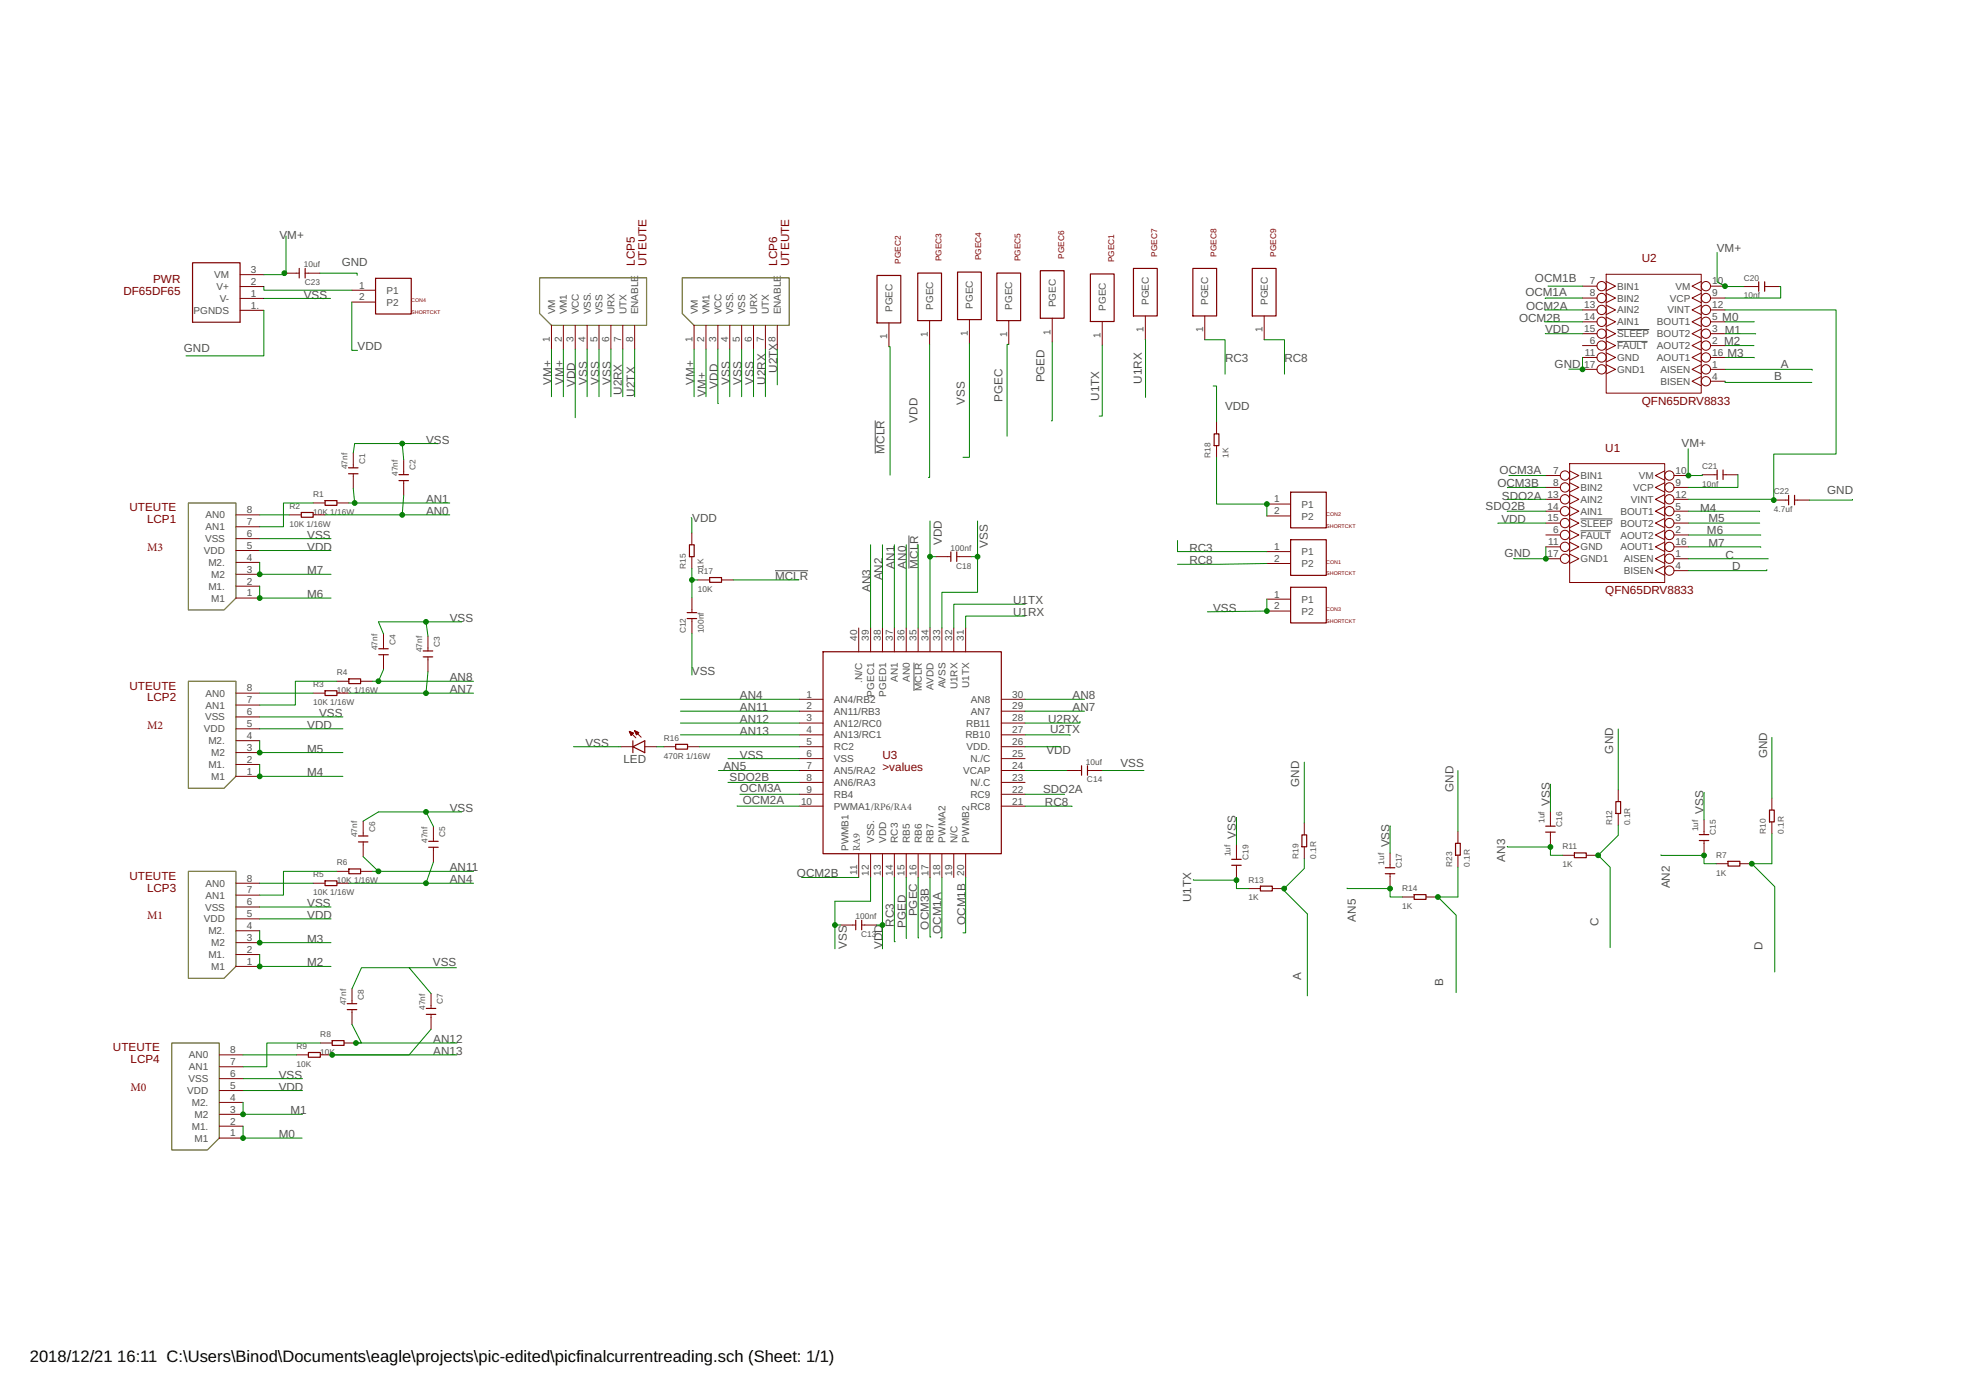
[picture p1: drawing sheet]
<svg xmlns="http://www.w3.org/2000/svg" width="420mm" height="297mm" viewBox="0 0 420 297" stroke-linecap="round" stroke-linejoin="round" font-family="sans-serif">
<path d="M115.3 59.4h22.9v10.1h-20.3l-2.6-2.5zM145.8 59.4h22.9v10.1h-20.4l-2.5-2.5zM40.3 107.5h10.1v20.3l-2.5 2.5h-7.6zM40.3 145.6h10.1v20.3l-2.5 2.5h-7.6zM40.3 186.2h10.1v20.3l-2.5 2.6h-7.6zM36.7 222.9h10.2v20.3l-2.6 2.5h-7.6z" fill="none" stroke="#808000" stroke-width=".25"/>
<path d="M345.6 70.4h6.9M345.6 73h6.5M187 89.9v7M194.2 114.4v7.1M337.8 110.9h6.8M337.8 113.4h6.5M165.6 122h7.1M195.3 141.6v6" fill="none" stroke="#505050" stroke-width=".21"/>
<g fill="none" stroke="#800000" stroke-width=".21">
<path d="M51.3 58.7h5.1M60.8 58.4h3.1M65.2 58.4h3.2M343.3 58.6h20.3v25.4h-20.3zM51.3 63.8h5.1M51.3 61.2h5.1M51.3 66.3h5.1M75.2 62h5.1M75.2 64.6h5.1M117.9 69.5v5.1M120.4 69.5v5.1M122.9 69.5v5.1"/>
<path d="M125.5 69.5v5.1M128 69.5v5.1M130.6 69.5v5.1M133.1 69.5v5.1M135.6 69.5v5.1M148.3 69.5v5.1M150.9 69.5v5.1M153.4 69.5v5.1M156 69.5v5.1M158.5 69.5v5.1M161 69.5v5.1M163.6 69.5v5.1"/>
<path d="M166.1 69.5v5.1M190 69v5.1M198.7 68.5v5.1M207.2 68.3v5.1M215.6 68.5v5.1M224.9 68v5.1M235.6 68.7v5.1M244.8 67.5v5.1M257.5 67.5v5.1M270.2 67.5v5.1M338.2 61.2h3.1M338.2 63.7h3.1"/>
<path d="M338.2 66.2h3.1M338.2 68.8h3.1M338.2 71.3h3.1M338.2 73.9h3.1M338.2 76.4h3.1M338.2 78.9h3.1M343.3 60.2l1.9 1-1.9 .9M343.3 62.7l1.9 1-1.9 1M343.3 65.2l1.9 1-1.9 1M343.3 67.8l1.9 1-1.9 1M343.3 70.3l1.9 1-1.9 1M343.3 72.9l1.9 1-1.9 .9"/>
<path d="M343.3 75.4l1.9 1-1.9 1M343.3 77.9l1.9 1-1.9 1M363.6 60.2l-2 1 2 .9M363.6 62.7l-2 1 2 1M363.6 65.2l-2 1 2 1M363.6 67.8l-2 1 2 1M363.6 70.3l-2 1 2 1M363.6 72.9l-2 1 2 .9M363.6 75.4l-2 1 2 1M363.6 77.9l-2 1 2 1M365.6 61.2h3.1M365.6 63.7h3.1"/>
<path d="M365.6 66.2h3.1M365.6 68.8h3.1M365.6 71.3h3.1M365.6 73.9h3.1M365.6 76.4h3.1M365.6 78.9h3.1M372.7 61.2h3.2M377.1 61.2h3.2M75.5 96.8v3.2M86.3 98.3v3.1M260 90.2v2.5M260 95.2v2.6"/>
<path d="M335.4 99.1h20.4v25.4h-20.4zM363.6 80.5l-2 1 2 .9M365.6 81.5h3.1M50.4 110h5.1M50.4 117.6h5.1M50.4 115.1h5.1M50.4 112.6h5.1M61.8 110h2.6M66.9 110h2.6M66.9 107.5h2.6M72 107.5h2.5M75.5 101.2v3.2"/>
<path d="M86.3 102.7v3.2M147.8 113.9v2.5M147.8 119v2.5M200 119h3.2M204.5 119h3.1M270.7 107.7h5.1M270.7 110.3h5.1M270.7 117.9h5.1M330.4 101.6h3.1M330.4 104.2h3.1M330.4 106.7h3.1M330.4 109.2h3.1"/>
<path d="M330.4 111.8h3.1M330.4 114.3h3.1M330.4 116.9h3.1M330.4 119.4h3.1M335.4 100.6l2 1-2 1M335.4 103.2l2 1-2 1M335.4 105.7l2 1-2 1M335.4 108.2l2 1-2 1M335.4 110.8l2 1-2 1M335.4 113.3l2 1-2 1M335.4 115.9l2 1-2 1M335.4 118.4l2 1-2 1"/>
<path d="M355.8 100.6l-2 1 2 1M355.8 103.2l-2 1 2 1M355.8 105.7l-2 1 2 1M355.8 108.2l-2 1 2 1M355.8 110.8l-2 1 2 1M355.8 113.3l-2 1 2 1M355.8 115.9l-2 1 2 1M355.8 118.4l-2 1 2 1M357.7 101.6h3.1M357.7 104.2h3.1M357.7 106.7h3.1M357.7 109.2h3.1"/>
<path d="M357.7 111.8h3.1M357.7 114.3h3.1M357.7 116.9h3.1M357.7 119.4h3.1M363.8 101.5h3.2M368.2 101.5h3.2M379.1 106.9h3.1M383.5 106.9h3.2M50.4 127.8h5.1M50.4 125.3h5.1M50.4 122.7h5.1M50.4 120.2h5.1"/>
<path d="M82 135.5v3.1M82 139.9v3.2M91.5 135.9v3.2M147.9 127.7v3.2M147.9 132.2v3.2M149.1 123.9h2.6M154.2 123.9h2.5M183.5 134.2v5.1M186.1 134.2v5.1M188.6 134.2v5.1M191.1 134.2v5.1M193.7 134.2v5.1"/>
<path d="M196.2 134.2v5.1M198.8 134.2v5.1M201.3 134.2v5.1M203.8 134.2v5.1M206.4 134.2v5.1M270.7 120.4h5.1M270.7 128h5.1M270.7 130.6h5.1M355.8 120.9l-2 1 2 1M357.7 121.9h3.1M50.4 148.1h5.1M50.4 158.3h5.1"/>
<path d="M50.4 155.7h5.1M50.4 153.2h5.1M50.4 150.7h5.1M66.9 148.1h2.6M72 145.6h2.5M72 148.1h2.5M77.1 145.6h2.5M91.5 140.4v3.2M132.7 159.6h2.6M134.5 156.3l.9 .4-.5 .5zM134.5 156.3l1.4 1.4M134.6 156.4h.2"/>
<path d="M134.6 156.5h.4M134.7 156.6h.6M134.7 156.8h.6M134.7 156.9h.5M134.8 157h.2M134.9 157.1h.1M135.6 156.2l1.4 1.3M135.6 156.2l.9 .3-.5 .5zM135.7 156.3h.2M135.7 156.4h.5M135.8 156.5h.7M135.8 156.6h.6"/>
<path d="M135.9 156.8h.4M136 156.9h.2M136 157h.1M137.8 159.6h2.5M141.9 159.6h2.5M146.9 159.6h2.6M170.8 159.6h5.1M170.8 149.4h5.1M170.8 152h5.1M170.8 154.5h5.1M170.8 157h5.1M214 159.6h5.1"/>
<path d="M214 149.4h5.1M214 152h5.1M214 154.5h5.1M214 157h5.1M50.4 165.9h5.1M50.4 163.4h5.1M50.4 160.8h5.1M77.6 175.5v3.1M77.6 179.9v3.2M92.6 176.6v3.2M170.8 164.7h5.1M170.8 162.1h5.1"/>
<path d="M170.8 167.2h5.1M170.8 169.7h5.1M170.8 172.3h5.1M214 164.7h5.1M214 162.1h5.1M214 167.2h5.1M214 169.7h5.1M214 172.3h5.1M228 164.7h3.1M232.4 164.7h3.2M278.7 175.9v2.5M311.6 177.7v2.5"/>
<path d="M331.3 173.4v3.2M331.3 177.8v3.2M345.8 168.8v2.5M345.8 173.8v2.6M364.2 175.2v3.2M364.2 179.6v3.2M378.7 170.6v2.5M378.7 175.6v2.6M50.4 188.7h5.1M50.4 198.9h5.1M50.4 196.4h5.1M50.4 193.8h5.1"/>
<path d="M50.4 191.3h5.1M66.9 188.7h2.6M72 186.2h2.5M72 188.7h2.5M77.1 186.2h2.5M92.6 181.1v3.1M179.7 197.7h3.2M183.5 182.4v5.1M184.1 197.7h3.2M186.1 182.4v5.1M188.6 182.4v5.1M191.1 182.4v5.1"/>
<path d="M193.7 182.4v5.1M196.2 182.4v5.1M198.8 182.4v5.1M201.3 182.4v5.1M203.8 182.4v5.1M206.4 182.4v5.1M264.2 180.5v3.1M264.2 184.9v3.2M266.8 189.9h2.6M271.9 189.9h2.5M278.7 181v2.5M297.1 182.3v3.1"/>
<path d="M297.1 186.7v3.2M299.7 191.7h2.5M304.8 191.7h2.5M311.6 182.8v2.5M333.9 182.8h2.6M339 182.8h2.5M366.8 184.6h2.5M371.8 184.6h2.6M50.4 206.5h5.1M50.4 204h5.1M50.4 201.4h5.1M75.2 211.3v3.2"/>
<path d="M75.2 215.8v3.1M92.1 212.3v3.2M92.1 216.8v3.1M46.9 225.4h5M46.9 238.1h5M46.9 235.6h5M46.9 233h5M46.9 230.5h5M46.9 228h5M63.4 225.4h2.5M68.5 222.9h2.5M68.5 225.4h2.5"/>
<path d="M73.5 222.9h2.6M46.9 243.2h5M46.9 240.7h5"/>
<circle cx="342.3" cy="63.7" r=".99"/>
<circle cx="342.3" cy="68.8" r=".99"/>
<circle cx="342.3" cy="76.4" r=".99"/>
<circle cx="342.3" cy="78.9" r=".99"/>
<circle cx="342.3" cy="71.3" r=".99"/>
<circle cx="342.3" cy="66.2" r=".99"/>
<circle cx="342.3" cy="61.2" r=".99"/>
<circle cx="342.3" cy="73.9" r=".99"/>
<circle cx="364.6" cy="63.7" r=".99"/>
<circle cx="364.6" cy="68.8" r=".99"/>
<circle cx="364.6" cy="66.2" r=".99"/>
<circle cx="364.6" cy="76.4" r=".99"/>
<circle cx="364.6" cy="78.9" r=".99"/>
<circle cx="364.6" cy="61.2" r=".99"/>
<circle cx="364.6" cy="73.9" r=".99"/>
<circle cx="364.6" cy="71.3" r=".99"/>
<circle cx="364.6" cy="81.5" r=".99"/>
<circle cx="334.5" cy="109.2" r=".99"/>
<circle cx="334.5" cy="111.8" r=".99"/>
<circle cx="334.5" cy="116.9" r=".99"/>
<circle cx="334.5" cy="119.4" r=".99"/>
<circle cx="334.5" cy="106.7" r=".99"/>
<circle cx="334.5" cy="101.6" r=".99"/>
<circle cx="334.5" cy="114.3" r=".99"/>
<circle cx="334.5" cy="104.2" r=".99"/>
<circle cx="356.8" cy="101.6" r=".99"/>
<circle cx="356.8" cy="106.7" r=".99"/>
<circle cx="356.8" cy="104.2" r=".99"/>
<circle cx="356.8" cy="114.3" r=".99"/>
<circle cx="356.8" cy="109.2" r=".99"/>
<circle cx="356.8" cy="111.8" r=".99"/>
<circle cx="356.8" cy="116.9" r=".99"/>
<circle cx="356.8" cy="119.4" r=".99"/>
<circle cx="356.8" cy="121.9" r=".99"/>
</g>
<g fill="none" stroke="#800000" stroke-width=".25">
<path d="M41.1 56.2h10.2v12.7h-10.2zM63.9 57.4v2M65.2 57.4v2M80.3 59.5h7.6v7.6h-7.6zM187.4 58.9h5.1v10.1h-5.1zM196.1 58.4h5.1v10.1h-5.1zM204.6 58.1h5.1v10.2h-5.1zM213 58.4h5.1v10.1h-5.1zM222.3 57.8h5.1v10.2h-5.1zM233 58.5h5.1v10.2h-5.1zM242.2 57.4h5.1v10.1h-5.1zM254.9 57.4h5.1v10.1h-5.1z"/>
<path d="M267.6 57.4h5.1v10.1h-5.1zM375.9 60.2v2.1M377.1 60.2v2.1M74.5 100h2M259.5 92.7h1v2.5h-1zM64.4 109.5h2.5v1h-2.5zM69.5 107h2.5v1h-2.5zM74.5 101.2h2M85.3 102.7h2M85.3 101.4h2M147.3 116.4h1.1v2.6h-1.1zM203.2 117.9v2.1"/>
<path d="M204.5 117.9v2.1M275.8 105.2h7.6v7.6h-7.6zM275.8 115.3h7.6v7.7h-7.6zM367 100.4v2.1M368.2 100.4v2.1M382.2 105.9v2M383.5 105.9v2M80.9 139.9h2.1M80.9 138.6h2.1M90.4 139.1h2.1M146.9 130.9h2M146.9 132.2h2"/>
<path d="M151.7 123.4h2.5v1h-2.5zM175.9 139.3h38.1v43.1h-38.1zM275.8 125.5h7.6v7.6h-7.6zM69.5 147.6h2.5v1h-2.5zM74.5 145.1h2.6v1h-2.6zM90.4 140.4h2.1M135.3 158.3v2.5M135.3 159.6l2.5-1.3v2.5zM144.4 159.1h2.5v1h-2.5zM76.6 179.9h2M76.6 178.6h2M91.6 179.8h2"/>
<path d="M231.1 163.6v2.1M232.4 163.6v2.1M278.2 178.4h1.1v2.6h-1.1zM330.3 176.6h2.1M330.3 177.8h2.1M345.3 171.3h1.1v2.5h-1.1zM363.2 178.4h2M363.2 179.6h2M378.2 173.1h1v2.5h-1zM69.5 188.2h2.5v1.1h-2.5zM74.5 185.7h2.6v1h-2.6zM91.6 181.1h2"/>
<path d="M182.9 196.7v2M184.1 196.7v2M263.2 183.6h2.1M263.2 184.9h2.1M269.4 189.4h2.5v1h-2.5zM296.1 186.7h2M296.1 185.4h2M302.2 191.2h2.6v1h-2.6zM311.1 180.2h1v2.6h-1zM336.5 182.3h2.5v1h-2.5zM369.3 184.1h2.5v1h-2.5zM74.2 215.8h2"/>
<path d="M74.2 214.5h2M91.1 215.5h2M91.1 216.8h2M65.9 224.9h2.6v1h-2.6zM71 222.4h2.5v1h-2.5z"/>
</g>
<g fill="none" stroke="#008000" stroke-width=".21">
<path d="M61.1 50.4v8h-.3v.3h-4.4M68.4 58.4h7.9v.4M367 54v6.2l1.7 1h4M56.4 66.3v9.8h-16.6M56.4 61.2v.8h18.8M56.4 63.8h14.2M75.2 64.6v10.3h1.2M117.9 74.6v10.2M120.4 74.6v10.2M122.9 74.6v14.7M125.5 74.6v10.2M128 74.6v10.2"/>
<path d="M130.6 74.6v10.2M133.1 74.6v10.2M135.6 74.6v10.2M148.3 74.6v10.2M150.9 74.6v10.2M153.4 74.6l.1 11.6M156 74.6v10.2M158.5 74.6v10.2M161 74.6v10.2M163.6 74.6v10.2M166.1 74.6v7.6M190 74.1h.2v27.4"/>
<path d="M198.7 73.6v28.4h-.3M207.2 73.4v24.3h-1.4M215.6 73.6h-.4v19.6M224.9 73.1v16.8h-.2M235.6 73.8v15.1h-.7M244.8 72.6v12.3M257.5 72.6h4.3v7.3M270.2 72.6h4.3v7.3M330.1 68.7l8.1 .1M330.2 71.3h8M330.8 61.1l7.4 .1M338.2 76.4v2.5h-2.9"/>
<path d="M338.2 63.7l-8 .1M338.2 66.2l-8 .1M368.7 71.3l6.5 .1M368.7 73.9h6.1M368.7 76.4l6.2 .1M368.7 78.9h18.6v.2M368.7 66.2h23.7v30.8h-13.3v9.9v-.2h-18.3M374.9 68.7l-6.2 .1M380.3 61.2h.3v2.5h-11.9M86 94.8l.3 3.5M93.6 94.8h-17.8l-.3 2M259.3 82.5h.7v7.7"/>
<path d="M260 97.8v9.9h10.7v2.6M360.8 95.9v5.7h3v-.1M368.7 81.5v.2h18.5M55.5 117.6h15.2M55.5 115.1h15.2M55.5 110h6.3M66.9 107.5h-6.3v5.1h-5.1M69.5 110h26.6M74.5 107.5h21.6M75.5 104.4l.3 3.1M86.3 105.9l-.3 4.1M147.7 110.6l.1 .1v3.2"/>
<path d="M186.1 116.4v17.8M188.6 116.4v17.8M191.1 116.4v17.8M193.7 116.4v17.8M196.2 116.4v17.8M198.8 119h1.2M198.8 111.3v22.9M207.6 119h1.3M208.9 111.3v15.3h-7.6v7.6M251.7 115.5v2.4h19M330.4 111.8h-10.3M330.4 116.9v2.5l-6.9-.1"/>
<path d="M330.4 101.6h-7.9M330.4 104.2h-8.2M330.4 106.7h-8.3M330.4 109.2l-8.3 .1M360.8 119.4h17.1M360.8 109.2l15.2 .1M360.8 111.8h15.3M360.8 114.3h15.5M360.8 116.9h15.5M371.4 101.5v2.7h-10.6M395.9 106.7v.2h-9.2M55.5 125.3v2.5h15.2"/>
<path d="M55.5 120.2v2.5h15.2M91 132.9l.5 3M98.7 132.9h-17.8l1.1 2.6M147.8 121.5l.1 6.2M147.9 135.4v8.9M147.9 123.9h1.2M156.7 123.9h14M219.1 129.1h-15.3v5.1M219.1 131.7h-12.7v2.5M270.7 128v2.6l-12.7 .1M270.7 120.4l-19 .2M377.6 121.7v.2h-16.8"/>
<path d="M55.5 148.1h11.4M55.5 158.3v2.5h17.8M55.5 155.7h17.8M55.5 153.2h17.8M72 145.6h-8.9v5.1h-7.6M74.5 148.1h26.7M79.6 145.6h21.6M82 143.1l-1.1 2.5M91.5 143.6l-.5 4.5M122.6 159.6h10.1M140.3 159.6h1.6M145.4 149.4h25.4"/>
<path d="M145.4 152h25.4M145.4 154.5h25.4M145.4 157h25.4M149.5 159.6h21.3M219.1 157l9.6 .1M219.1 159.6h7.6M219.1 149.4h12.7M219.1 152h12.7M230.8 154.2v.3h-11.7M345.8 155.8v13M378.7 157.6v13M55.5 163.4v2.5h17.8"/>
<path d="M91 173.5l1.6 3.1M98.7 173.5h-17.8l-3.3 2M153.5 164.7h17.3M155.6 162.1h15.2M155.6 167.2h15.2M157.5 172.2l13.3 .1M158.1 169.7h12.7M219.1 172.3h10M219.1 164.7h8.9M219.1 169.7h8.4M235.6 164.7h8.9M264.3 174.7l-.1 5.8"/>
<path d="M278.7 162.9v13M297.1 176.5v5.8M311.6 164.7v13M331.4 167.6l-.1 5.8M345.8 176.4v2.1l-4.3 4.3 2.6 2.5v17.2M364.2 169.4v5.8M378.7 178.2v6.4h-4.3l4.9 4.9v18.2M55.5 188.7h11.4M55.5 198.9v2.5h15.2M55.5 196.4h15.2M55.5 193.8h15.2M72 186.2h-11.4v5.1h-5.1"/>
<path d="M74.5 188.7h26.7M77.6 183.1l3.3 3.1M79.6 186.2h21.6M92.6 184.2l-1.6 4.5M178.4 197.7h1.3M183.5 187.5h-12.2M186.1 187.5v5.1h-7.7v10.2M187.3 197.7h1.3M188.6 187.5v15.3M191.1 187.5v13.7h.2M193.7 187.5v13M196.2 187.5l.1 12.9"/>
<path d="M198.8 187.5v12.7h.1M201.3 187.5v12.9h-.3M206.4 187.5v11.8h-.6M255 188l9.2 .1v1.8h2.6M278.7 183.5v2.1l-4.3 4.3v.5l5 4.9v17.5M287.9 189.8l9.2 .1v1.8h2.6M311.6 185.3v6.4h-4.3l3.9 3.9v16.5M322.1 180.9v.1h9.2v1.8h2.6M355 182.7l9.2 .1v1.8h2.6M55.5 204v2.5h15.2M75.2 218.9l2.1 4h-1.2h21.6M87.4 206.8h-10.1l-2.1 4.5"/>
<path d="M92.1 219.9l-4.7 5.5h-16.4h26.7M97.5 206.8h-10.1l4.7 5.5M51.9 225.4h11.5M51.9 235.6v2.5h12.7M51.9 233h12.7M51.9 230.5h12.7M68.5 222.9h-11.5v5.1h-5.1M51.9 240.7v2.5h12.7"/>
</g>
<g fill="#008000" stroke="#008000" stroke-width=".21">
<circle cx="188.6" cy="197.7" r=".51"/>
<circle cx="198.8" cy="119" r=".51"/>
<circle cx="86" cy="94.8" r=".51"/>
<circle cx="91" cy="132.9" r=".51"/>
<circle cx="91" cy="173.5" r=".51"/>
<circle cx="178.4" cy="197.7" r=".51"/>
<circle cx="208.9" cy="119" r=".51"/>
<circle cx="270.7" cy="130.6" r=".51"/>
<circle cx="368.7" cy="61.2" r=".51"/>
<circle cx="60.8" cy="58.4" r=".51"/>
<circle cx="360.8" cy="101.6" r=".51"/>
<circle cx="338.2" cy="78.9" r=".51"/>
<circle cx="330.4" cy="119.4" r=".51"/>
<circle cx="51.9" cy="238.1" r=".51"/>
<circle cx="55.5" cy="206.5" r=".51"/>
<circle cx="55.5" cy="201.4" r=".51"/>
<circle cx="51.9" cy="243.2" r=".51"/>
<circle cx="75.8" cy="107.5" r=".51"/>
<circle cx="86" cy="110" r=".51"/>
<circle cx="264.2" cy="188.1" r=".51"/>
<circle cx="307.3" cy="191.7" r=".51"/>
<circle cx="297.1" cy="189.9" r=".51"/>
<circle cx="274.4" cy="189.9" r=".51"/>
<circle cx="374.4" cy="184.6" r=".51"/>
<circle cx="147.9" cy="123.9" r=".51"/>
<circle cx="91" cy="188.7" r=".51"/>
<circle cx="80.9" cy="186.2" r=".51"/>
<circle cx="76.1" cy="222.9" r=".51"/>
<circle cx="331.3" cy="181" r=".51"/>
<circle cx="364.2" cy="182.8" r=".51"/>
<circle cx="80.9" cy="145.6" r=".51"/>
<circle cx="91" cy="148.1" r=".51"/>
<circle cx="71" cy="225.4" r=".51"/>
<circle cx="341.5" cy="182.8" r=".51"/>
<circle cx="55.5" cy="165.9" r=".51"/>
<circle cx="55.5" cy="160.8" r=".51"/>
<circle cx="55.5" cy="127.8" r=".51"/>
<circle cx="55.5" cy="122.7" r=".51"/>
<circle cx="379.1" cy="106.9" r=".51"/>
<circle cx="270.7" cy="107.7" r=".51"/>
</g>
<text font-size="3.5" x="6.4" y="291">2018/12/21 16:11 C:\Users\Binod\Documents\eagle\projects\pic-edited\picfinalcurrentreading.sch (Sheet: 1/1)</text>
<g font-size="2.5" fill="#505050">
<text x="59.7" y="51.1">VM+</text>
<text x="366.9" y="53.9">VM+</text>
<text x="73" y="56.9">GND</text>
<text x="64.9" y="63.9">VSS</text>
<text x="326" y="63.3">OCM1A</text>
<text x="328" y="60.3">OCM1B</text>
<text x="324.7" y="68.8">OCM2B</text>
<text x="326.1" y="66.2">OCM2A</text>
<text x="330.2" y="71.1">VDD</text>
<text x="368.1" y="68.6">M0</text>
<text x="368.6" y="71.5">M1</text>
<text x="39.3" y="75.3">GND</text>
<text x="76.4" y="74.9">VDD</text>
<text x="261.8" y="77.4">RC3</text>
<text x="274.5" y="77.4">RC8</text>
<text x="368.5" y="73.7">M2</text>
<text x="369.2" y="76.4">M3</text>
<text x="117.9" y="82.2" transform="rotate(-90 117.9 82.2)">VM+</text>
<text x="120.4" y="82.2" transform="rotate(-90 120.4 82.2)">VM+</text>
<text x="122.9" y="82.7" transform="rotate(-90 122.9 82.7)">VDD</text>
<text x="125.5" y="82.2" transform="rotate(-90 125.5 82.2)">VSS</text>
<text x="128" y="82.2" transform="rotate(-90 128 82.2)">VSS</text>
<text x="130.6" y="82.2" transform="rotate(-90 130.6 82.2)">VSS</text>
<text x="148.3" y="82.2" transform="rotate(-90 148.3 82.2)">VM+</text>
<text x="153.4" y="83" transform="rotate(-90 153.4 83)">VDD</text>
<text x="156" y="82.2" transform="rotate(-90 156 82.2)">VSS</text>
<text x="158.5" y="82.2" transform="rotate(-90 158.5 82.2)">VSS</text>
<text x="161" y="82.2" transform="rotate(-90 161 82.2)">VSS</text>
<text x="163.6" y="82.2" transform="rotate(-90 163.6 82.2)">U2RX</text>
<text x="166.1" y="79.7" transform="rotate(-90 166.1 79.7)">U2TX</text>
<text x="223.2" y="81.7" transform="rotate(-90 223.2 81.7)">PGED</text>
<text x="244" y="82" transform="rotate(-90 244 82)">U1RX</text>
<text x="332.2" y="78.7">GND</text>
<text x="379.2" y="81.2">B</text>
<text x="380.6" y="78.7">A</text>
<text x="132.9" y="84.4" transform="rotate(-90 132.9 84.4)">U2RX</text>
<text x="135.6" y="84.8" transform="rotate(-90 135.6 84.8)">U2TX</text>
<text x="150.9" y="84.8" transform="rotate(-90 150.9 84.8)">VM+</text>
<text x="206.2" y="86.5" transform="rotate(-90 206.2 86.5)">VSS</text>
<text x="214.2" y="85.9" transform="rotate(-90 214.2 85.9)">PGEC</text>
<text x="234.9" y="85.6" transform="rotate(-90 234.9 85.6)">U1TX</text>
<text x="261.8" y="87.6">VDD</text>
<text x="91" y="94.8">VSS</text>
<text x="196.1" y="90.3" transform="rotate(-90 196.1 90.3)">VDD</text>
<text x="359.4" y="95.4">VM+</text>
<text x="189" y="96.9" transform="rotate(-90 189 96.9)">MCLR</text>
<text x="320.5" y="101.3">OCM3A</text>
<text x="91" y="107.5">AN1</text>
<text x="320" y="104.1">OCM3B</text>
<text x="321" y="106.9">SDO2A</text>
<text x="390.5" y="105.5">GND</text>
<text x="91" y="110">AN0</text>
<text x="147.9" y="111.6">VDD</text>
<text x="317.5" y="109">SDO2B</text>
<text x="320.9" y="111.8">VDD</text>
<text x="363.3" y="109.3">M4</text>
<text x="365.1" y="111.6">M5</text>
<text x="65.6" y="117.6">VDD</text>
<text x="65.6" y="115.1">VSS</text>
<text x="201.3" y="116.4" transform="rotate(-90 201.3 116.4)">VDD</text>
<text x="211.1" y="117.1" transform="rotate(-90 211.1 117.1)">VSS</text>
<text x="254.2" y="118">RC3</text>
<text x="321.6" y="119">GND</text>
<text x="364.8" y="114.2">M6</text>
<text x="365.1" y="116.8">M7</text>
<text x="368.8" y="119.5">C</text>
<text x="65.6" y="122.7">M7</text>
<text x="165.6" y="123.9">MCLR</text>
<text x="188.6" y="124" transform="rotate(-90 188.6 124)">AN2</text>
<text x="191.1" y="121.5" transform="rotate(-90 191.1 121.5)">AN1</text>
<text x="193.7" y="121.5" transform="rotate(-90 193.7 121.5)">AN0</text>
<text x="196.2" y="121.5" transform="rotate(-90 196.2 121.5)">MCLR</text>
<text x="254.2" y="120.6">RC8</text>
<text x="370.2" y="121.7">D</text>
<text x="65.6" y="127.8">M6</text>
<text x="186.1" y="126.6" transform="rotate(-90 186.1 126.6)">AN3</text>
<text x="216.5" y="129.1">U1TX</text>
<text x="216.5" y="131.7">U1RX</text>
<text x="259.3" y="130.7">VSS</text>
<text x="96.1" y="132.9">VSS</text>
<text x="96.1" y="145.6">AN8</text>
<text x="96.1" y="148.1">AN7</text>
<text x="147.9" y="144.2">VSS</text>
<text x="158.1" y="149.4">AN4</text>
<text x="229.2" y="149.4">AN8</text>
<text x="65.6" y="155.7">VDD</text>
<text x="68.2" y="153.2">VSS</text>
<text x="158.1" y="152">AN11</text>
<text x="158.1" y="154.5">AN12</text>
<text x="224" y="154.4">U2RX</text>
<text x="229.2" y="152">AN7</text>
<text x="65.6" y="160.8">M5</text>
<text x="125.1" y="159.6">VSS</text>
<text x="158.1" y="157">AN13</text>
<text x="223.6" y="161.2">VDD</text>
<text x="224.4" y="156.6">U2TX</text>
<text x="344.7" y="161" transform="rotate(-90 344.7 161)">GND</text>
<text x="65.6" y="165.9">M4</text>
<text x="133.2" y="163.1">LED</text>
<text x="154.6" y="164.6">AN5</text>
<text x="155.9" y="166.9">SDO2B</text>
<text x="158.1" y="162.1">VSS</text>
<text x="239.5" y="163.9">VSS</text>
<text x="377.7" y="162.1" transform="rotate(-90 377.7 162.1)">GND</text>
<text x="96.1" y="173.5">VSS</text>
<text x="158.1" y="169.2">OCM3A</text>
<text x="158.7" y="171.8">OCM2A</text>
<text x="222.9" y="169.5">SDO2A</text>
<text x="223.3" y="172.2">RC8</text>
<text x="277.6" y="168.1" transform="rotate(-90 277.6 168.1)">GND</text>
<text x="310.6" y="169.2" transform="rotate(-90 310.6 169.2)">GND</text>
<text x="331.2" y="172.2" transform="rotate(-90 331.2 172.2)">VSS</text>
<text x="364.1" y="174" transform="rotate(-90 364.1 174)">VSS</text>
<text x="264.1" y="179.3" transform="rotate(-90 264.1 179.3)">VSS</text>
<text x="297" y="181.1" transform="rotate(-90 297 181.1)">VSS</text>
<text x="321.7" y="184.1" transform="rotate(-90 321.7 184.1)">AN3</text>
<text x="96.1" y="188.7">AN4</text>
<text x="96.1" y="186.2">AN11</text>
<text x="170.3" y="187.3">OCM2B</text>
<text x="356.9" y="189.8" transform="rotate(-90 356.9 189.8)">AN2</text>
<text x="65.6" y="196.4">VDD</text>
<text x="65.6" y="193.8">VSS</text>
<text x="196" y="195.8" transform="rotate(-90 196 195.8)">PGEC</text>
<text x="206.3" y="197.6" transform="rotate(-90 206.3 197.6)">OCM1B</text>
<text x="254.6" y="192.8" transform="rotate(-90 254.6 192.8)">U1TX</text>
<text x="289.8" y="196.9" transform="rotate(-90 289.8 196.9)">AN5</text>
<text x="341.6" y="197.8" transform="rotate(-90 341.6 197.8)">C</text>
<text x="65.6" y="201.4">M3</text>
<text x="181" y="202.8" transform="rotate(-90 181 202.8)">VSS</text>
<text x="188.6" y="202.8" transform="rotate(-90 188.6 202.8)">VDD</text>
<text x="191" y="198" transform="rotate(-90 191 198)">RC3</text>
<text x="193.6" y="198.2" transform="rotate(-90 193.6 198.2)">PGED</text>
<text x="198.5" y="198.6" transform="rotate(-90 198.5 198.6)">OCM3B</text>
<text x="201.1" y="199.5" transform="rotate(-90 201.1 199.5)">OCM1A</text>
<text x="376.7" y="202.9" transform="rotate(-90 376.7 202.9)">D</text>
<text x="65.6" y="206.5">M2</text>
<text x="92.5" y="206.4">VSS</text>
<text x="278.1" y="209.4" transform="rotate(-90 278.1 209.4)">A</text>
<text x="308.4" y="210.7" transform="rotate(-90 308.4 210.7)">B</text>
<text x="92.6" y="222.9">AN12</text>
<text x="92.6" y="225.4">AN13</text>
<text x="59.6" y="233">VDD</text>
<text x="59.6" y="230.5">VSS</text>
<text x="62.1" y="238.1">M1</text>
<text x="59.6" y="243.2">M0</text>
</g>
<g font-size="2.5" fill="#800000">
<text x="135.6" y="56.8" transform="rotate(-90 135.6 56.8)">LCP5</text>
<text x="138.2" y="56.8" transform="rotate(-90 138.2 56.8)">UTEUTE</text>
<text x="166.1" y="56.8" transform="rotate(-90 166.1 56.8)">LCP6</text>
<text x="168.7" y="56.8" transform="rotate(-90 168.7 56.8)">UTEUTE</text>
<text x="350.9" y="56.1">U2</text>
<text x="26.4" y="63">DF65DF65</text>
<text x="32.7" y="60.5">PWR</text>
<text x="350.9" y="86.5">QFN65DRV8833</text>
<text x="343.1" y="96.5">U1</text>
<text x="27.7" y="109.3">UTEUTE</text>
<text x="31.4" y="111.8">LCP1</text>
<text x="31.4" y="117.6">M3</text>
<text x="343.1" y="127">QFN65DRV8833</text>
<text x="27.7" y="147.4">UTEUTE</text>
<text x="31.4" y="149.9">LCP2</text>
<text x="31.4" y="155.7">M2</text>
<text x="188.6" y="162.1">U3</text>
<text x="188.6" y="164.7">&gt;values</text>
<text x="27.7" y="188">UTEUTE</text>
<text x="31.4" y="190.5">LCP3</text>
<text x="31.4" y="196.4">M1</text>
<text x="24.1" y="224.7">UTEUTE</text>
<text x="27.9" y="227.2">LCP4</text>
<text x="27.9" y="233">M0</text>
</g>
<g font-size="2.1" fill="#505050">
<text x="45.8" y="59.5">VM</text>
<text x="53.6" y="58.3">3</text>
<text x="46.3" y="62">V+</text>
<text x="47" y="64.5">V-</text>
<text x="53.6" y="63.4">1</text>
<text x="53.6" y="60.9">2</text>
<text x="53.6" y="66">1.</text>
<text x="76.7" y="61.7">1</text>
<text x="76.7" y="64.2">2</text>
<text x="82.6" y="62.8">P1</text>
<text x="82.6" y="65.3">P2</text>
<text x="207.9" y="66" transform="rotate(-90 207.9 66)">PGEC</text>
<text x="225.6" y="65.7" transform="rotate(-90 225.6 65.7)">PGEC</text>
<text x="245.5" y="65.2" transform="rotate(-90 245.5 65.2)">PGEC</text>
<text x="258.2" y="65.2" transform="rotate(-90 258.2 65.2)">PGEC</text>
<text x="270.9" y="65.2" transform="rotate(-90 270.9 65.2)">PGEC</text>
<text x="338.6" y="65.9">13</text>
<text x="339.7" y="60.8">7</text>
<text x="339.7" y="63.3">8</text>
<text x="345.6" y="61.9">BIN1</text>
<text x="345.6" y="64.4">BIN2</text>
<text x="356.9" y="64.4">VCP</text>
<text x="358.1" y="61.9">VM</text>
<text x="365.9" y="60.8">10</text>
<text x="365.9" y="63.3">9</text>
<text x="365.9" y="65.9">12</text>
<text x="41.4" y="67.1">PGNDS</text>
<text x="118.6" y="67.2" transform="rotate(-90 118.6 67.2)">VM</text>
<text x="121.2" y="67.2" transform="rotate(-90 121.2 67.2)">VM1</text>
<text x="123.7" y="67.2" transform="rotate(-90 123.7 67.2)">VCC</text>
<text x="126.2" y="67.2" transform="rotate(-90 126.2 67.2)">VSS.</text>
<text x="128.8" y="67.2" transform="rotate(-90 128.8 67.2)">VSS</text>
<text x="131.3" y="67.2" transform="rotate(-90 131.3 67.2)">URX</text>
<text x="133.9" y="67.2" transform="rotate(-90 133.9 67.2)">UTX</text>
<text x="136.4" y="67.2" transform="rotate(-90 136.4 67.2)">ENABLE</text>
<text x="149.1" y="67.2" transform="rotate(-90 149.1 67.2)">VM</text>
<text x="151.6" y="67.2" transform="rotate(-90 151.6 67.2)">VM1</text>
<text x="154.2" y="67.2" transform="rotate(-90 154.2 67.2)">VCC</text>
<text x="156.7" y="67.2" transform="rotate(-90 156.7 67.2)">VSS.</text>
<text x="159.3" y="67.2" transform="rotate(-90 159.3 67.2)">VSS</text>
<text x="161.8" y="67.2" transform="rotate(-90 161.8 67.2)">URX</text>
<text x="164.3" y="67.2" transform="rotate(-90 164.3 67.2)">UTX</text>
<text x="166.9" y="67.2" transform="rotate(-90 166.9 67.2)">ENABLE</text>
<text x="190.7" y="66.7" transform="rotate(-90 190.7 66.7)">PGEC</text>
<text x="199.4" y="66.2" transform="rotate(-90 199.4 66.2)">PGEC</text>
<text x="206.8" y="71.8" transform="rotate(-90 206.8 71.8)">1</text>
<text x="216.3" y="66.2" transform="rotate(-90 216.3 66.2)">PGEC</text>
<text x="224.5" y="71.5" transform="rotate(-90 224.5 71.5)">1</text>
<text x="236.3" y="66.4" transform="rotate(-90 236.3 66.4)">PGEC</text>
<text x="244.4" y="71" transform="rotate(-90 244.4 71)">1</text>
<text x="257.1" y="71" transform="rotate(-90 257.1 71)">1</text>
<text x="269.8" y="71" transform="rotate(-90 269.8 71)">1</text>
<text x="338.6" y="68.4">14</text>
<text x="338.6" y="70.9">15</text>
<text x="345.6" y="67">AIN2</text>
<text x="345.6" y="69.5">AIN1</text>
<text x="354.1" y="69.5">BOUT1</text>
<text x="356.4" y="67">VINT</text>
<text x="365.9" y="68.4">5</text>
<text x="365.9" y="70.9">3</text>
<text x="117.5" y="73.1" transform="rotate(-90 117.5 73.1)">1</text>
<text x="120" y="73.1" transform="rotate(-90 120 73.1)">2</text>
<text x="122.6" y="73.1" transform="rotate(-90 122.6 73.1)">3</text>
<text x="125.1" y="73.1" transform="rotate(-90 125.1 73.1)">4</text>
<text x="127.7" y="73.1" transform="rotate(-90 127.7 73.1)">5</text>
<text x="130.2" y="73.1" transform="rotate(-90 130.2 73.1)">6</text>
<text x="132.7" y="73.1" transform="rotate(-90 132.7 73.1)">7</text>
<text x="135.3" y="73.1" transform="rotate(-90 135.3 73.1)">8</text>
<text x="148" y="73.1" transform="rotate(-90 148 73.1)">1</text>
<text x="150.5" y="73.1" transform="rotate(-90 150.5 73.1)">2</text>
<text x="153.1" y="73.1" transform="rotate(-90 153.1 73.1)">3</text>
<text x="155.6" y="73.1" transform="rotate(-90 155.6 73.1)">4</text>
<text x="158.1" y="73.1" transform="rotate(-90 158.1 73.1)">5</text>
<text x="160.7" y="73.1" transform="rotate(-90 160.7 73.1)">6</text>
<text x="163.2" y="73.1" transform="rotate(-90 163.2 73.1)">7</text>
<text x="165.8" y="73.1" transform="rotate(-90 165.8 73.1)">8</text>
<text x="189.6" y="72.5" transform="rotate(-90 189.6 72.5)">1</text>
<text x="198.3" y="72" transform="rotate(-90 198.3 72)">1</text>
<text x="215.2" y="72" transform="rotate(-90 215.2 72)">1</text>
<text x="235.2" y="72.2" transform="rotate(-90 235.2 72.2)">1</text>
<text x="338.7" y="76">11</text>
<text x="339.7" y="73.5">6</text>
<text x="345.6" y="72.1">SLEEP</text>
<text x="345.6" y="74.6">FAULT</text>
<text x="345.6" y="77.1">GND</text>
<text x="354.1" y="72.1">BOUT2</text>
<text x="354.1" y="74.6">AOUT2</text>
<text x="354.1" y="77.1">AOUT1</text>
<text x="365.9" y="73.5">2</text>
<text x="365.9" y="76">16</text>
<text x="338.6" y="78.6">17</text>
<text x="345.6" y="79.7">GND1</text>
<text x="354.9" y="79.7">AISEN</text>
<text x="354.9" y="82.2">BISEN</text>
<text x="365.9" y="78.6">1</text>
<text x="365.9" y="81.1">4</text>
<text x="331.9" y="101.3">7</text>
<text x="358.1" y="101.3">10</text>
<text x="272.3" y="107.4">1</text>
<text x="330.7" y="106.3">13</text>
<text x="331.9" y="103.8">8</text>
<text x="337.8" y="102.4">BIN1</text>
<text x="337.8" y="104.9">BIN2</text>
<text x="337.8" y="107.5">AIN2</text>
<text x="348.6" y="107.5">VINT</text>
<text x="349" y="104.9">VCP</text>
<text x="350.3" y="102.4">VM</text>
<text x="358.1" y="103.8">9</text>
<text x="358.1" y="106.3">12</text>
<text x="43.9" y="113.3">AN1</text>
<text x="43.9" y="110.8">AN0</text>
<text x="52.7" y="112.2">7</text>
<text x="52.7" y="109.7">8</text>
<text x="272.3" y="109.9">2</text>
<text x="278.2" y="108.5">P1</text>
<text x="278.2" y="111">P2</text>
<text x="330.7" y="108.9">14</text>
<text x="330.7" y="111.4">15</text>
<text x="331.9" y="114">6</text>
<text x="337.8" y="110">AIN1</text>
<text x="337.8" y="112.5">SLEEP</text>
<text x="346.3" y="110">BOUT1</text>
<text x="346.3" y="112.5">BOUT2</text>
<text x="358.1" y="108.9">5</text>
<text x="358.1" y="111.4">3</text>
<text x="358.1" y="114">2</text>
<text x="43.6" y="118.4">VDD</text>
<text x="43.8" y="115.9">VSS</text>
<text x="52.7" y="119.8">4</text>
<text x="52.7" y="117.3">5</text>
<text x="52.7" y="114.7">6</text>
<text x="272.3" y="117.5">1</text>
<text x="278.2" y="118.6">P1</text>
<text x="330.7" y="119">17</text>
<text x="330.9" y="116.5">11</text>
<text x="337.8" y="115.1">FAULT</text>
<text x="337.8" y="117.6">GND</text>
<text x="346.3" y="115.1">AOUT2</text>
<text x="346.3" y="117.6">AOUT1</text>
<text x="358.1" y="116.5">16</text>
<text x="358.1" y="119">1</text>
<text x="44.5" y="120.9">M2.</text>
<text x="45.1" y="123.5">M2</text>
<text x="52.7" y="124.9">2</text>
<text x="52.7" y="122.4">3</text>
<text x="272.3" y="120.1">2</text>
<text x="278.2" y="121.2">P2</text>
<text x="337.8" y="120.2">GND1</text>
<text x="347" y="120.2">AISEN</text>
<text x="347" y="122.7">BISEN</text>
<text x="358.1" y="121.6">4</text>
<text x="44.5" y="126">M1.</text>
<text x="45.1" y="128.6">M1</text>
<text x="52.7" y="127.4">1</text>
<text x="272.3" y="127.7">1</text>
<text x="272.3" y="130.2">2</text>
<text x="278.2" y="128.8">P1</text>
<text x="278.2" y="131.3">P2</text>
<text x="183.2" y="136.9" transform="rotate(-90 183.2 136.9)">40</text>
<text x="185.7" y="136.9" transform="rotate(-90 185.7 136.9)">39</text>
<text x="188.2" y="136.9" transform="rotate(-90 188.2 136.9)">38</text>
<text x="190.8" y="136.9" transform="rotate(-90 190.8 136.9)">37</text>
<text x="193.3" y="136.9" transform="rotate(-90 193.3 136.9)">36</text>
<text x="195.9" y="136.9" transform="rotate(-90 195.9 136.9)">35</text>
<text x="198.4" y="136.9" transform="rotate(-90 198.4 136.9)">34</text>
<text x="200.9" y="136.9" transform="rotate(-90 200.9 136.9)">33</text>
<text x="203.5" y="136.9" transform="rotate(-90 203.5 136.9)">32</text>
<text x="206" y="136.9" transform="rotate(-90 206 136.9)">31</text>
<text x="43.9" y="148.9">AN0</text>
<text x="52.7" y="147.8">8</text>
<text x="172.4" y="149.1">1</text>
<text x="184.3" y="145.9" transform="rotate(-90 184.3 145.9)">.N/C</text>
<text x="186.8" y="148.8" transform="rotate(-90 186.8 148.8)">PGEC1</text>
<text x="189.4" y="148.8" transform="rotate(-90 189.4 148.8)">PGED1</text>
<text x="191.9" y="145.8" transform="rotate(-90 191.9 145.8)">AN1</text>
<text x="194.4" y="145.8" transform="rotate(-90 194.4 145.8)">AN0</text>
<text x="197" y="147.6" transform="rotate(-90 197 147.6)">MCLR</text>
<text x="199.5" y="147.4" transform="rotate(-90 199.5 147.4)">AVDD</text>
<text x="202.1" y="147.1" transform="rotate(-90 202.1 147.1)">AVSS</text>
<text x="204.6" y="147.3" transform="rotate(-90 204.6 147.3)">U1RX</text>
<text x="207.1" y="147.1" transform="rotate(-90 207.1 147.1)">U1TX</text>
<text x="216.3" y="149.1">30</text>
<text x="43.8" y="154">VSS</text>
<text x="43.9" y="151.4">AN1</text>
<text x="52.7" y="155.4">5</text>
<text x="52.7" y="152.8">6</text>
<text x="52.7" y="150.3">7</text>
<text x="172.4" y="151.6">2</text>
<text x="172.4" y="154.2">3</text>
<text x="178.2" y="150.2">AN4/RB2</text>
<text x="178.2" y="152.7">AN11/RB3</text>
<text x="178.2" y="155.3">AN12/RC0</text>
<text x="206.5" y="155.3">RB11</text>
<text x="207.5" y="152.7">AN7</text>
<text x="207.5" y="150.2">AN8</text>
<text x="216.3" y="154.2">28</text>
<text x="216.3" y="151.6">29</text>
<text x="43.6" y="156.5">VDD</text>
<text x="44.5" y="159">M2.</text>
<text x="45.1" y="161.6">M2</text>
<text x="52.7" y="160.5">3</text>
<text x="52.7" y="157.9">4</text>
<text x="172.4" y="156.7">4</text>
<text x="172.4" y="159.2">5</text>
<text x="172.4" y="161.8">6</text>
<text x="178.2" y="157.8">AN13/RC1</text>
<text x="178.2" y="160.3">RC2</text>
<text x="206.3" y="157.8">RB10</text>
<text x="206.6" y="160.3">VDD.</text>
<text x="216.3" y="161.8">25</text>
<text x="216.3" y="159.2">26</text>
<text x="216.3" y="156.7">27</text>
<text x="44.5" y="164.1">M1.</text>
<text x="45.1" y="166.7">M1</text>
<text x="52.7" y="165.5">1</text>
<text x="52.7" y="163">2</text>
<text x="172.4" y="164.3">7</text>
<text x="172.4" y="166.8">8</text>
<text x="178.2" y="162.9">VSS</text>
<text x="178.2" y="165.4">AN5/RA2</text>
<text x="178.2" y="168">AN6/RA3</text>
<text x="205.9" y="165.4">VCAP</text>
<text x="207.4" y="168">N/.C</text>
<text x="207.4" y="162.9">N./C</text>
<text x="216.3" y="166.8">23</text>
<text x="216.3" y="164.3">24</text>
<text x="171.2" y="171.9">10</text>
<text x="172.4" y="169.4">9</text>
<text x="178.2" y="170.5">RB4</text>
<text x="178.2" y="173">PWMA1/RP6/RA4</text>
<text x="207.4" y="173">RC8</text>
<text x="207.4" y="170.5">RC9</text>
<text x="216.3" y="171.9">21</text>
<text x="216.3" y="169.4">22</text>
<text x="181.3" y="181.8" transform="rotate(-90 181.3 181.8)">PWMB1</text>
<text x="183.8" y="181.8" transform="rotate(-90 183.8 181.8)">RA9</text>
<text x="186.8" y="180.1" transform="rotate(-90 186.8 180.1)">VSS.</text>
<text x="189.4" y="180.1" transform="rotate(-90 189.4 180.1)">VDD</text>
<text x="191.9" y="180.1" transform="rotate(-90 191.9 180.1)">RC3</text>
<text x="194.4" y="180.1" transform="rotate(-90 194.4 180.1)">RB5</text>
<text x="197" y="180.1" transform="rotate(-90 197 180.1)">RB6</text>
<text x="199.5" y="180.1" transform="rotate(-90 199.5 180.1)">RB7</text>
<text x="202.1" y="180.1" transform="rotate(-90 202.1 180.1)">PWMA2</text>
<text x="204.6" y="180.1" transform="rotate(-90 204.6 180.1)">N/C</text>
<text x="207.1" y="180.1" transform="rotate(-90 207.1 180.1)">PWMB2</text>
<text x="43.9" y="189.5">AN0</text>
<text x="52.7" y="190.9">7</text>
<text x="52.7" y="188.4">8</text>
<text x="183.2" y="187" transform="rotate(-90 183.2 187)">11</text>
<text x="185.7" y="187.1" transform="rotate(-90 185.7 187.1)">12</text>
<text x="188.2" y="187.1" transform="rotate(-90 188.2 187.1)">13</text>
<text x="190.8" y="187.1" transform="rotate(-90 190.8 187.1)">14</text>
<text x="193.3" y="187.1" transform="rotate(-90 193.3 187.1)">15</text>
<text x="195.9" y="187.1" transform="rotate(-90 195.9 187.1)">16</text>
<text x="198.4" y="187.1" transform="rotate(-90 198.4 187.1)">17</text>
<text x="200.9" y="187.1" transform="rotate(-90 200.9 187.1)">18</text>
<text x="203.5" y="187.1" transform="rotate(-90 203.5 187.1)">19</text>
<text x="206" y="187.1" transform="rotate(-90 206 187.1)">20</text>
<text x="43.6" y="197.1">VDD</text>
<text x="43.8" y="194.6">VSS</text>
<text x="43.9" y="192.1">AN1</text>
<text x="52.7" y="196">5</text>
<text x="52.7" y="193.5">6</text>
<text x="44.5" y="199.7">M2.</text>
<text x="45.1" y="202.2">M2</text>
<text x="52.7" y="203.6">2</text>
<text x="52.7" y="201.1">3</text>
<text x="52.7" y="198.6">4</text>
<text x="44.5" y="204.7">M1.</text>
<text x="45.1" y="207.3">M1</text>
<text x="52.7" y="206.2">1</text>
<text x="40.4" y="226.2">AN0</text>
<text x="49.2" y="227.6">7</text>
<text x="49.2" y="225.1">8</text>
<text x="40" y="233.8">VDD</text>
<text x="40.3" y="231.3">VSS</text>
<text x="40.4" y="228.7">AN1</text>
<text x="49.2" y="232.7">5</text>
<text x="49.2" y="230.1">6</text>
<text x="41" y="236.3">M2.</text>
<text x="41.6" y="238.9">M2</text>
<text x="49.2" y="237.8">3</text>
<text x="49.2" y="235.2">4</text>
<text x="41" y="241.4">M1.</text>
<text x="41.6" y="244">M1</text>
<text x="49.2" y="242.8">1</text>
<text x="49.2" y="240.3">2</text>
</g>
<g font-size="1.8" fill="#505050">
<text x="64.9" y="57.1">10uf</text>
<text x="372.7" y="60">C20</text>
<text x="65.1" y="60.9">C23</text>
<text x="372.7" y="63.8">10nf</text>
<text x="74.2" y="100.3" transform="rotate(-90 74.2 100.3)">47nf</text>
<text x="78" y="99.1" transform="rotate(-90 78 99.1)">C1</text>
<text x="85" y="101.7" transform="rotate(-90 85 101.7)">47nf</text>
<text x="88.8" y="100.5" transform="rotate(-90 88.8 100.5)">C2</text>
<text x="258.7" y="97.8" transform="rotate(-90 258.7 97.8)">R18</text>
<text x="262.5" y="97.8" transform="rotate(-90 262.5 97.8)">1K</text>
<text x="363.8" y="100.2">C21</text>
<text x="66.9" y="106.2">R1</text>
<text x="363.8" y="104">10nf</text>
<text x="379.1" y="105.6">C22</text>
<text x="61.8" y="112.6">10K 1/16W</text>
<text x="61.8" y="108.8">R2</text>
<text x="66.9" y="110">10K 1/16W</text>
<text x="379.1" y="109.4">4.7uf</text>
<text x="203.2" y="117.7">100nf</text>
<text x="146.6" y="121.5" transform="rotate(-90 146.6 121.5)">R15</text>
<text x="149.1" y="122.7">R17</text>
<text x="150.4" y="121.5" transform="rotate(-90 150.4 121.5)">1K</text>
<text x="204.4" y="121.5">C18</text>
<text x="149.1" y="126.5">10K</text>
<text x="84.5" y="137.8" transform="rotate(-90 84.5 137.8)">C4</text>
<text x="146.6" y="135.4" transform="rotate(-90 146.6 135.4)">C12</text>
<text x="150.4" y="135.4" transform="rotate(-90 150.4 135.4)">100nf</text>
<text x="80.7" y="139" transform="rotate(-90 80.7 139)">47nf</text>
<text x="90.2" y="139.4" transform="rotate(-90 90.2 139.4)">47nf</text>
<text x="94" y="138.2" transform="rotate(-90 94 138.2)">C3</text>
<text x="66.9" y="146.8">R3</text>
<text x="72" y="148.1">10K 1/16W</text>
<text x="72" y="144.3">R4</text>
<text x="66.9" y="150.7">10K 1/16W</text>
<text x="141.9" y="158.3">R16</text>
<text x="141.9" y="162.1">470R 1/16W</text>
<text x="232.1" y="163.4">10uf</text>
<text x="232.3" y="167.2">C14</text>
<text x="76.4" y="179" transform="rotate(-90 76.4 179)">47nf</text>
<text x="80.2" y="177.7" transform="rotate(-90 80.2 177.7)">C6</text>
<text x="95.2" y="178.9" transform="rotate(-90 95.2 178.9)">C5</text>
<text x="330.1" y="175.9" transform="rotate(-90 330.1 175.9)">1uf</text>
<text x="333.9" y="176.7" transform="rotate(-90 333.9 176.7)">C16</text>
<text x="344.6" y="176.4" transform="rotate(-90 344.6 176.4)">R12</text>
<text x="348.4" y="176.4" transform="rotate(-90 348.4 176.4)">0.1R</text>
<text x="362.9" y="177.7" transform="rotate(-90 362.9 177.7)">1uf</text>
<text x="366.7" y="178.5" transform="rotate(-90 366.7 178.5)">C15</text>
<text x="377.4" y="178.2" transform="rotate(-90 377.4 178.2)">R10</text>
<text x="381.2" y="178.2" transform="rotate(-90 381.2 178.2)">0.1R</text>
<text x="72" y="184.9">R6</text>
<text x="91.4" y="180.1" transform="rotate(-90 91.4 180.1)">47nf</text>
<text x="263" y="183" transform="rotate(-90 263 183)">1uf</text>
<text x="266.8" y="183.8" transform="rotate(-90 266.8 183.8)">C19</text>
<text x="277.5" y="183.5" transform="rotate(-90 277.5 183.5)">R19</text>
<text x="281.3" y="183.5" transform="rotate(-90 281.3 183.5)">0.1R</text>
<text x="295.8" y="184.8" transform="rotate(-90 295.8 184.8)">1uf</text>
<text x="299.6" y="185.6" transform="rotate(-90 299.6 185.6)">C17</text>
<text x="310.3" y="185.3" transform="rotate(-90 310.3 185.3)">R23</text>
<text x="314.1" y="185.3" transform="rotate(-90 314.1 185.3)">0.1R</text>
<text x="333.9" y="185.3">1K</text>
<text x="333.9" y="181.5">R11</text>
<text x="366.8" y="183.3">R7</text>
<text x="66.9" y="191.3">10K 1/16W</text>
<text x="66.9" y="187.5">R5</text>
<text x="72" y="188.7">10K 1/16W</text>
<text x="266.8" y="188.6">R13</text>
<text x="299.7" y="190.4">R14</text>
<text x="366.8" y="187.1">1K</text>
<text x="182.8" y="196.4">100nf</text>
<text x="266.8" y="192.4">1K</text>
<text x="299.7" y="194.2">1K</text>
<text x="184" y="200.2">C13</text>
<text x="74" y="214.8" transform="rotate(-90 74 214.8)">47nf</text>
<text x="77.8" y="213.6" transform="rotate(-90 77.8 213.6)">C8</text>
<text x="90.9" y="215.8" transform="rotate(-90 90.9 215.8)">47nf</text>
<text x="94.7" y="214.6" transform="rotate(-90 94.7 214.6)">C7</text>
<text x="68.5" y="221.6">R8</text>
<text x="63.4" y="228">10K</text>
<text x="63.4" y="224.2">R9</text>
<text x="68.5" y="225.4">10K</text>
</g>
<g font-size="1.8" fill="#800000">
<text x="192.5" y="56.3" transform="rotate(-90 192.5 56.3)">PGEC2</text>
<text x="201.2" y="55.8" transform="rotate(-90 201.2 55.8)">PGEC3</text>
<text x="209.7" y="55.6" transform="rotate(-90 209.7 55.6)">PGEC4</text>
<text x="218.1" y="55.8" transform="rotate(-90 218.1 55.8)">PGEC5</text>
<text x="227.4" y="55.3" transform="rotate(-90 227.4 55.3)">PGEC6</text>
<text x="238.1" y="56" transform="rotate(-90 238.1 56)">PGEC1</text>
<text x="247.3" y="54.8" transform="rotate(-90 247.3 54.8)">PGEC7</text>
<text x="260" y="54.8" transform="rotate(-90 260 54.8)">PGEC8</text>
<text x="272.7" y="54.8" transform="rotate(-90 272.7 54.8)">PGEC9</text>
</g>
<g font-size="1.1" fill="#800000">
<text x="87.9" y="64.6">CON4</text>
<text x="87.9" y="67.1">SHORTCKT</text>
<text x="283.4" y="110.3">CON2</text>
<text x="283.4" y="112.8">SHORTCKT</text>
<text x="283.4" y="120.4">CON1</text>
<text x="283.4" y="123">SHORTCKT</text>
<text x="283.4" y="130.6">CON3</text>
<text x="283.4" y="133.1">SHORTCKT</text>
</g>
</svg>
